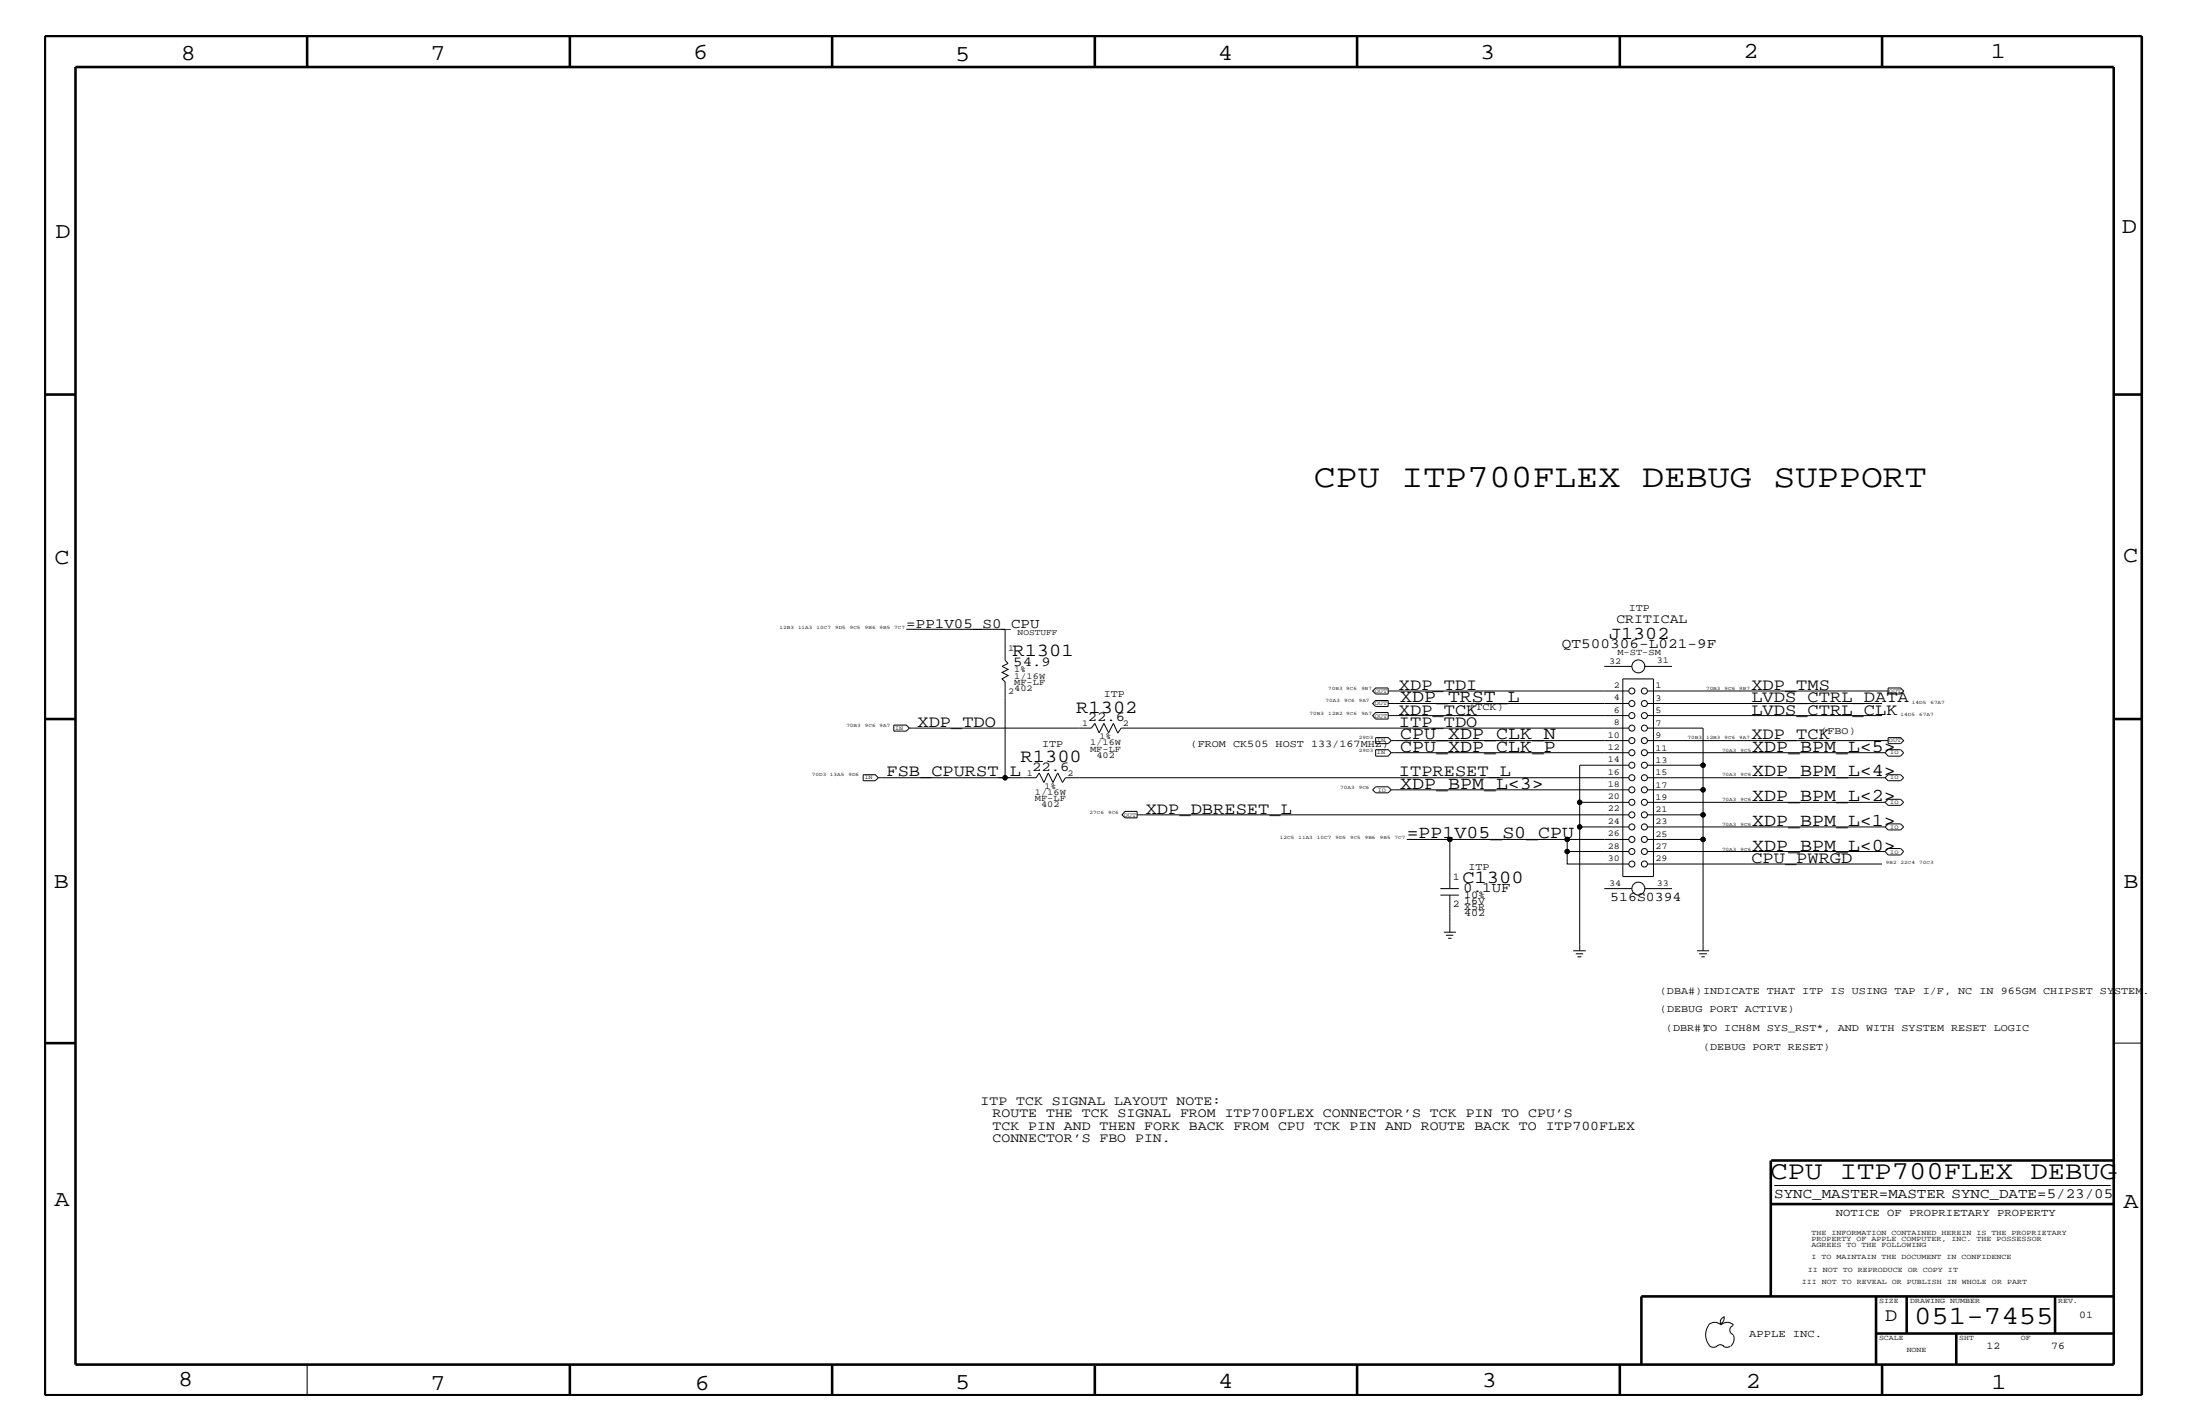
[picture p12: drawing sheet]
<svg xmlns="http://www.w3.org/2000/svg" width="432mm" height="279mm" viewBox="0 0 432 279" stroke-linecap="round" stroke-linejoin="round" font-family="sans-serif">
<g fill="none" stroke="#000" stroke-width=".2">
<path d="M177.9 123.5h19.4v6.1l.6 .6-1.2 .6 1.2 .5-1.2 .6 1.2 .6-1.2 .7 .6 .6v18.8M269.4 138l.6-.6h2.5v1.2h-2.5zM269.4 135.6l.6-.6h2.5v1.2h-2.5zM272.5 135.6h47.2M272.5 138h47.2M314.9 130.8h5.4M318.5 133.2h6v38.8h-6zM322.7 130.8h5.5M323.3 135.6h47.3M323.3 138h46.1M370.6 135h2.4l.6 .6-.6 .6h-2.4zM169.4 152h2.4l.6 .6-.6 .6h-2.4z"/>
<path d="M172.4 152.6h31l.6-.9 .9 1.8 .8-1.8 1 1.8 .9-1.8 .9 1.8 .6-.9h110.6M175.4 142.3h2.5l.6 .6-.6 .6h-2.5zM178.5 142.9h35.7l.7-1 .8 1.9 1-1.9 .9 1.9 .9-1.9 .9 1.9M220.8 159.2h2.4v1.3h-2.4l-.6-.6zM223.2 159.9h96.5M269.4 140.4l.6-.6h2.5v1.3h-2.5zM269.4 155l.6-.6h2.5l.6 .6-.6 .6h-2.5zM270 144.7h2.5l.6 .6-.6 .6h-2.5zM270 147.1h2.5l.6 .6-.6 .7h-2.5zM272.5 140.4h47.2M273.1 145.3h46.6M273.1 147.7h46.6"/>
<path d="M273.1 155h46.6M310 157.4v4.8h9.7M310 157.4h9.7M319.7 150.1h-9.7v7.3M319.7 142.9h-99.7l-.6 1M323.3 145.3h47.3M323.3 147.7h46.7M323.3 140.4h46.1M323.3 155h11M323.3 142.9h11v43.6M323.3 152.6h46.7M323.3 159.9h11"/>
<path d="M323.3 157.4h46.7M323.3 150.1h11M370.6 144.7h2.4l.6 .6-.6 .6h-2.4zM370.6 147.1h2.4l.6 .6-.6 .7h-2.4l-.6-.7zM370.6 152h2.4l.6 .6-.6 .6h-2.4l-.6-.6zM370.6 156.8h2.4l.6 .6-.6 .6h-2.4l-.6-.6zM276.1 164.7h31.5M282.7 175.6h3.6M282.7 174.4h3.6M284.6 164.7v9.7M284.6 175.6v7.3M310 162.2v24.3"/>
<path d="M314.9 174.4h5.4M319.7 167.1h-12.1v2.4h12.1M319.7 164.7h-12.1v2.4M322.7 174.4h5.5M323.3 169.5h46.1M323.3 167.1h46.7M323.3 164.7h11M323.3 162.2h46.7M370.6 161.7h2.4l.6 .5-.6 .6h-2.4l-.6-.6zM370.6 166.5h2.4l.6 .6-.6 .7h-2.4l-.6-.7zM283.4 182.9h2.4M283.8 183.5h1.4"/>
<path d="M284.2 184.1h.7M308.8 186.5h2.4M309.3 187.1h1.4M309.6 187.7h.8M333.1 186.5h2.3M333.5 187.1h1.5M333.9 187.7h.7M414.9 204.7h5.5M348.2 232.6h66.1M335.3 260a1.69 1.69 0 0 1 2.5 0 1.72 1.72 0 0 1 2.4 0M338.4 258.3v.3a1.27 1.27 0 0 1-.6 1.1M338.4 258.4a.99 .99 0 0 0-.7 1.4"/>
<path d="M60.3 267.7v6.1M335.4 260a3.3 3.3 0 0 0 .2 4.1M335.6 264.1l.7 .3 .7-.3M336.9 264.1l.8-.3 .7 .3M338.2 264.1l.7 .3 .7-.3M340.2 260.1a.93 .93 0 0 0-.7 .9 .93 .93 0 0 0 .7 .9M340.2 262l.2 .7a1.99 1.99 0 0 1-.7 1.4"/>
<circle cx="320.3" cy="135.6" r=".59"/>
<circle cx="320.3" cy="138" r=".59"/>
<circle cx="321.6" cy="130.8" r="1.27"/>
<circle cx="322.7" cy="138" r=".59"/>
<circle cx="322.7" cy="135.6" r=".59"/>
<circle cx="197.3" cy="152.6" r=".42"/>
<circle cx="310" cy="157.4" r=".42"/>
<circle cx="320.3" cy="145.3" r=".59"/>
<circle cx="320.3" cy="159.9" r=".59"/>
<circle cx="320.3" cy="140.4" r=".59"/>
<circle cx="320.3" cy="155" r=".59"/>
<circle cx="320.3" cy="150.1" r=".59"/>
<circle cx="320.3" cy="142.9" r=".59"/>
<circle cx="320.3" cy="152.6" r=".59"/>
<circle cx="320.3" cy="157.4" r=".59"/>
<circle cx="320.3" cy="147.7" r=".59"/>
<circle cx="322.7" cy="145.3" r=".59"/>
<circle cx="322.7" cy="140.4" r=".59"/>
<circle cx="322.7" cy="155" r=".59"/>
<circle cx="322.7" cy="150.1" r=".59"/>
<circle cx="322.7" cy="159.9" r=".59"/>
<circle cx="322.7" cy="152.6" r=".59"/>
<circle cx="322.7" cy="142.9" r=".59"/>
<circle cx="322.7" cy="157.4" r=".59"/>
<circle cx="322.7" cy="147.7" r=".59"/>
<circle cx="334.3" cy="155" r=".42"/>
<circle cx="334.3" cy="159.9" r=".42"/>
<circle cx="334.3" cy="150.1" r=".42"/>
<circle cx="284.6" cy="164.7" r=".42"/>
<circle cx="307.6" cy="164.7" r=".42"/>
<circle cx="307.6" cy="167.1" r=".42"/>
<circle cx="310" cy="162.2" r=".42"/>
<circle cx="320.3" cy="167.1" r=".59"/>
<circle cx="320.3" cy="162.2" r=".59"/>
<circle cx="320.3" cy="164.7" r=".59"/>
<circle cx="320.3" cy="169.5" r=".59"/>
<circle cx="321.6" cy="174.4" r="1.27"/>
<circle cx="322.7" cy="167.1" r=".59"/>
<circle cx="322.7" cy="162.2" r=".59"/>
<circle cx="322.7" cy="164.7" r=".59"/>
<circle cx="322.7" cy="169.5" r=".59"/>
<circle cx="334.3" cy="164.7" r=".42"/>
</g>
<g fill="none" stroke="#000" stroke-width=".51">
<path d="M8.8 7.1h411.6v266.7h-411.6zM14.8 13.2h400.1v254.5h-400.1zM60.3 7.1v6.1M111.8 7.1v6.1M163.3 7.1v6.1M214.9 7.1v6.1M266.4 7.1v6.1M317.9 7.1v6.1M369.4 7.1v6.1M8.8 77.4h6M414.9 77.4h5.5M8.8 141.1h6"/>
<path d="M414.9 141.1h5.5M8.8 204.7h6M347.6 236.2h67.3M347.6 227.7v26.7M347.6 227.7h67.3M368.2 254.4v13.3M374.2 254.4v7.2M403.4 254.4v7.2M414.9 254.4h-92.7v13.3M111.8 267.7v6.1M163.3 267.7v6.1M214.9 268v5.8"/>
<path d="M266.4 267.7v6.1M317.9 267.7v6.1M368.2 261.6h46.7M369.4 267.7v6.1M384 261.6v6.1"/>
</g>
<g fill="#000">
<circle cx="197.3" cy="152.6" r=".42"/>
<circle cx="310" cy="157.4" r=".42"/>
<circle cx="334.3" cy="155" r=".42"/>
<circle cx="334.3" cy="159.9" r=".42"/>
<circle cx="334.3" cy="150.1" r=".42"/>
<circle cx="284.6" cy="164.7" r=".42"/>
<circle cx="307.6" cy="164.7" r=".42"/>
<circle cx="307.6" cy="167.1" r=".42"/>
<circle cx="310" cy="162.2" r=".42"/>
<circle cx="334.3" cy="164.7" r=".42"/>
</g>
<text font-size="6.4" x="257.9" y="95.6">CPU ITP700FLEX DEBUG SUPPORT</text>
<text font-size="5.2" x="375.7" y="259.9">051-7455</text>
<text font-size="5.1" x="347.5" y="231.3">CPU ITP700FLEX DEBUG</text>
<g font-size="4.5">
<text x="35.5" y="11.7">8</text>
<text x="84.5" y="11.7">7</text>
<text x="136.1" y="11.5">6</text>
<text x="239" y="11.7">4</text>
<text x="290.5" y="11.5">3</text>
<text x="342.2" y="11.5">2</text>
<text x="390.7" y="11.5">1</text>
<text x="187.5" y="12.1">5</text>
<text x="10.9" y="46.8">D</text>
<text x="416.5" y="45.7">D</text>
<text x="10.7" y="110.6">C</text>
<text x="416.7" y="110.3">C</text>
<text x="10.6" y="174.3">B</text>
<text x="416.8" y="174.2">B</text>
<text x="10.7" y="236.7">A</text>
<text x="416.8" y="237.1">A</text>
<text x="35" y="271.9">8</text>
<text x="84.5" y="272.7">7</text>
<text x="136.4" y="272.7">6</text>
<text x="187.5" y="272.5">5</text>
<text x="239.1" y="272.3">4</text>
<text x="290.8" y="272.2">3</text>
<text x="342.6" y="272.3">2</text>
<text x="390.9" y="272.6">1</text>
</g>
<text font-size="3.7" x="370" y="259.3">D</text>
<g font-size="3.6">
<text x="315.8" y="125.3">J1302</text>
<text x="198.7" y="128.8">R1301</text>
<text x="274.8" y="137.8">XDP_TRST_L</text>
<text x="211.2" y="139.8">R1302</text>
<text x="200.3" y="149.5">R1300</text>
<text x="274.8" y="147.5">CPU_XDP_CLK_P</text>
<text x="274.8" y="145.1">CPU_XDP_CLK_N</text>
<text x="343.9" y="147.5">XDP_BPM_L&lt;5&gt;</text>
<text x="274.8" y="154.7">XDP_BPM_L&lt;3&gt;</text>
<text x="343.9" y="152.3">XDP_BPM_L&lt;4&gt;</text>
<text x="343.9" y="157.2">XDP_BPM_L&lt;2&gt;</text>
<text x="343.9" y="162">XDP_BPM_L&lt;1&gt;</text>
<text x="276.1" y="164.5">=PP1V05_S0_CPU</text>
<text x="343.9" y="166.9">XDP_BPM_L&lt;0&gt;</text>
<text x="287" y="173.2">C1300</text>
</g>
<g font-size="3.3">
<text x="274.6" y="135.3">XDP_TDI</text>
<text x="343.7" y="137.8">LVDS_CTRL_DATA</text>
<text x="343.7" y="135.3">XDP_TMS</text>
<text x="180.1" y="142.6">XDP_TDO</text>
<text x="274.6" y="142.6">ITP_TDO</text>
<text x="274.6" y="140.2">XDP_TCK</text>
<text x="343.7" y="140.2">LVDS_CTRL_CLK</text>
<text x="343.7" y="145.1">XDP_TCK</text>
<text x="174" y="152.3">FSB_CPURST_L</text>
<text x="274.6" y="152.3">ITPRESET_L</text>
<text x="224.9" y="159.6">XDP_DBRESET_L</text>
<text x="343.7" y="169.3">CPU_PWRGD</text>
</g>
<g font-size="2.8">
<text x="177.9" y="123.2">=PP1V05_S0_CPU</text>
<text x="306.6" y="127.1">QT500306-L021-9F</text>
<text x="287.2" y="175">0.1UF</text>
<text x="348.2" y="235">SYNC_MASTER=MASTER SYNC_DATE=5/23/05</text>
</g>
<g font-size="2.7">
<text x="198.9" y="130.7">54.9</text>
<text x="213.5" y="141.5">22.6</text>
<text x="202.6" y="151.2">22.6</text>
</g>
<g font-size="2.6">
<text x="317.2" y="122.3">CRITICAL</text>
<text x="316.1" y="176.8">516S0394</text>
<text x="192.4" y="216.9">ITP TCK SIGNAL LAYOUT NOTE:</text>
<text x="194.8" y="219.2">ROUTE THE TCK SIGNAL FROM ITP700FLEX CONNECTOR’S TCK PIN TO CPU’S</text>
<text x="194.8" y="221.7">TCK PIN AND THEN FORK BACK FROM CPU TCK PIN AND ROUTE BACK TO ITP700FLEX</text>
<text x="194.8" y="224.1">CONNECTOR’S FBO PIN.</text>
</g>
<g font-size="2.1">
<text x="360.3" y="238.6">NOTICE OF PROPRIETARY PROPERTY</text>
<text x="343.3" y="262.2">APPLE INC.</text>
</g>
<g font-size="2">
<text x="319.7" y="119.8">ITP</text>
<text x="216.7" y="136.8">ITP</text>
<text x="288.2" y="139.2">(TCK)</text>
<text x="204.6" y="146.5">ITP</text>
<text x="233.7" y="146.5">(FROM CK505 HOST 133/167MHZ)</text>
<text x="357.3" y="144">(FBO)</text>
<text x="285.2" y="172.6">1</text>
<text x="288.2" y="170.7">ITP</text>
<text x="285.2" y="178">2</text>
<text x="287.4" y="178.5">X5R</text>
<text x="287.4" y="176.2">10%</text>
<text x="287.4" y="177.3">16V</text>
<text x="287.4" y="179.7">402</text>
<text x="325.8" y="195">(DBA#)INDICATE THAT ITP IS USING TAP I/F, NC IN 965GM CHIPSET SYSTEM.</text>
<text x="325.8" y="198.7">(DEBUG PORT ACTIVE)</text>
<text x="327" y="202.3">(DBR#)</text>
<text x="334.3" y="202.3">TO ICH8M SYS_RST*, AND WITH SYSTEM RESET LOGIC</text>
<text x="334.3" y="205.9">(DEBUG PORT RESET)</text>
<text x="408.1" y="258.7">01</text>
<text x="389.9" y="264.7">12</text>
<text x="402.6" y="264.7">76</text>
</g>
<g font-size="1.8">
<text x="197.9" y="127.7">1</text>
<text x="199.1" y="131.9">1%</text>
<text x="315.8" y="130.2">32</text>
<text x="317.5" y="128.5">M-ST-SM</text>
<text x="325.2" y="130.2">31</text>
<text x="197.9" y="136.2">2</text>
<text x="199.1" y="134.4">MF-LF</text>
<text x="199.1" y="135.6">402</text>
<text x="199.1" y="133.2">1/16W</text>
<text x="316.7" y="135">2</text>
<text x="316.7" y="137.4">4</text>
<text x="325" y="135.1">1</text>
<text x="325" y="137.5">3</text>
<text x="212.4" y="142.5">1</text>
<text x="220.4" y="142.5">2</text>
<text x="316.7" y="139.8">6</text>
<text x="316.7" y="142.3">8</text>
<text x="325" y="140">5</text>
<text x="325" y="142.4">7</text>
<text x="214" y="146.2">1/16W</text>
<text x="214" y="147.5">MF-LF</text>
<text x="215.2" y="148.7">402</text>
<text x="215.8" y="145.1">1%</text>
<text x="315.6" y="144.7">10</text>
<text x="315.6" y="147.1">12</text>
<text x="315.6" y="149.5">14</text>
<text x="325" y="147.3">11</text>
<text x="325" y="149.6">13</text>
<text x="325" y="144.8">9</text>
<text x="201.5" y="152.2">1</text>
<text x="203.1" y="156">1/16W</text>
<text x="205" y="154.7">1%</text>
<text x="209.6" y="152.2">2</text>
<text x="315.6" y="152">16</text>
<text x="315.6" y="154.4">18</text>
<text x="325" y="152.1">15</text>
<text x="325" y="154.5">17</text>
<text x="203.1" y="157.2">MF-LF</text>
<text x="204.3" y="158.4">402</text>
<text x="315.6" y="156.8">20</text>
<text x="315.6" y="159.2">22</text>
<text x="315.6" y="161.7">24</text>
<text x="325" y="156.9">19</text>
<text x="325" y="159.4">21</text>
<text x="325" y="161.7">23</text>
<text x="315.6" y="164.1">26</text>
<text x="315.6" y="166.5">28</text>
<text x="325" y="164.2">25</text>
<text x="325" y="166.7">27</text>
<text x="315.6" y="168.9">30</text>
<text x="315.8" y="173.9">34</text>
<text x="325" y="169">29</text>
<text x="325.2" y="173.8">33</text>
</g>
<text font-size="1.7" x="199.7" y="124.7">NOSTUFF</text>
<g font-size="1.4">
<text x="355.5" y="242.3">THE INFORMATION CONTAINED HEREIN IS THE PROPRIETARY</text>
<text x="355.5" y="243.5">PROPERTY OF APPLE COMPUTER, INC. THE POSSESSOR</text>
<text x="355.5" y="244.7">AGREES TO THE FOLLOWING</text>
<text x="353.7" y="252">III NOT TO REVEAL OR PUBLISH IN WHOLE OR PART</text>
<text x="354.8" y="249.5">II NOT TO REPRODUCE OR COPY IT</text>
<text x="355.5" y="247.1">I TO MAINTAIN THE DOCUMENT IN CONFIDENCE</text>
<text x="368.8" y="255.6">SIZE</text>
<text x="374.9" y="255.6">DRAWING NUMBER</text>
<text x="403.9" y="255.6">REV.</text>
<text x="368.8" y="262.9">SCALE</text>
<text x="384.6" y="262.9">SHT</text>
<text x="396.7" y="262.9">OF</text>
<text x="374.2" y="265.3">NONE</text>
</g>
<g font-size="1.2">
<text x="269.8" y="136">OUT</text>
<text x="370.8" y="136">OUT</text>
<text x="175.7" y="143.2">IN</text>
<text x="269.8" y="140.8">OUT</text>
<text x="269.8" y="138.4">OUT</text>
<text x="270.3" y="145.7">IN</text>
<text x="270.3" y="148">IN</text>
<text x="370.8" y="145.7">OUT</text>
<text x="371" y="148">IO</text>
<text x="169.7" y="152.9">IN</text>
<text x="270.4" y="155.3">IO</text>
<text x="371" y="152.9">IO</text>
<text x="220.6" y="160.2">OUT</text>
<text x="371" y="157.8">IO</text>
<text x="371" y="162.6">IO</text>
<text x="371" y="167.5">IO</text>
</g>
<g font-size="1">
<text x="153" y="123.5">12B3</text>
<text x="156.6" y="123.5">11A3</text>
<text x="160.3" y="123.5">10C7</text>
<text x="163.9" y="123.5">9D5</text>
<text x="166.8" y="123.5">9C5</text>
<text x="169.8" y="123.5">9B6</text>
<text x="172.6" y="123.5">9B5</text>
<text x="175.5" y="123.5">7C7</text>
<text x="260.2" y="137.8">70A3</text>
<text x="260.7" y="135.3">70B3 9C6</text>
<text x="263.8" y="137.8">9C6</text>
<text x="266.7" y="137.8">9A7</text>
<text x="267.2" y="135.3">9B7</text>
<text x="334.9" y="135.3">70B3</text>
<text x="338.5" y="135.3">9C6</text>
<text x="341.4" y="135.3">9B7</text>
<text x="166.1" y="142.6">70B3</text>
<text x="169.8" y="142.6">9C6</text>
<text x="172.6" y="142.6">9A7</text>
<text x="257" y="140.2">70B3</text>
<text x="260.7" y="140.2">12B2 9C6</text>
<text x="267.2" y="140.2">9A7</text>
<text x="373" y="140.4">14D5</text>
<text x="375.2" y="138">14D5</text>
<text x="376.7" y="140.4">67A7</text>
<text x="378.9" y="138">67A7</text>
<text x="266.7" y="147.5">29D3</text>
<text x="266.7" y="145.1">29D3</text>
<text x="331.2" y="145.1">70B3</text>
<text x="334.9" y="145.1">12B3</text>
<text x="338" y="147.5">70A3</text>
<text x="338.5" y="145.1">9C6</text>
<text x="341.4" y="145.1">9A7</text>
<text x="341.6" y="147.5">9C5</text>
<text x="159.3" y="152.3">70D3</text>
<text x="162.9" y="152.3">13A5</text>
<text x="166.5" y="152.3">9D6</text>
<text x="263.1" y="154.7">70A3</text>
<text x="266.7" y="154.7">9C6</text>
<text x="338" y="152.3">70A3</text>
<text x="341.6" y="152.3">9C6</text>
<text x="213.9" y="159.6">27C6</text>
<text x="217.5" y="159.6">9C6</text>
<text x="338" y="157.2">70A3</text>
<text x="338" y="162">70A3</text>
<text x="341.6" y="157.2">9C6</text>
<text x="341.6" y="162">9C6</text>
<text x="251.2" y="164.7">12C5</text>
<text x="254.8" y="164.7">11A3</text>
<text x="258.5" y="164.7">10C7</text>
<text x="262.1" y="164.7">9D5</text>
<text x="265" y="164.7">9C5</text>
<text x="267.9" y="164.7">9B6</text>
<text x="270.8" y="164.7">9B5</text>
<text x="273.7" y="164.7">7C7</text>
<text x="338" y="166.9">70A3</text>
<text x="341.6" y="166.9">9C6</text>
<text x="370.2" y="169.5">9B2</text>
<text x="373" y="169.5">22C4</text>
<text x="376.7" y="169.5">70C3</text>
</g>
</svg>
